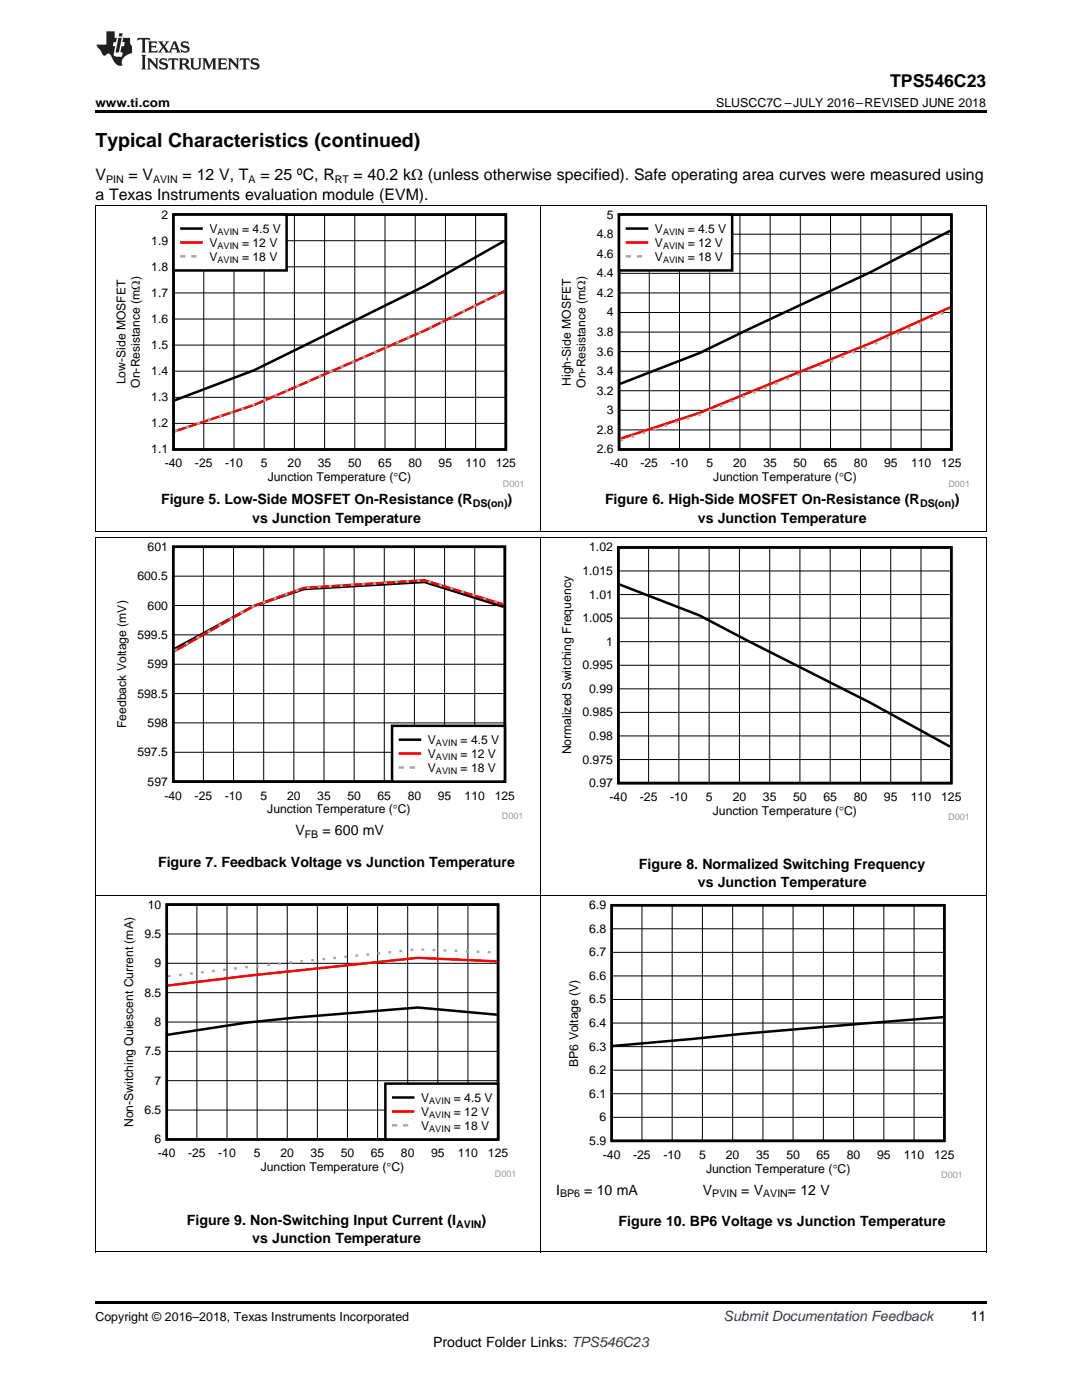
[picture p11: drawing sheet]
<svg xmlns="http://www.w3.org/2000/svg" width="216mm" height="279mm" viewBox="0 0 216 279" stroke-linecap="round" stroke-linejoin="round" font-family="sans-serif">
<path d="M19 259.7h177.8v.5h-177.8z" fill="#000"/>
<path d="M19.1 178.8v71.1M107.9 178.8v71.1M196.8 178.8v71.1M19 249.9h177.8" fill="none" stroke="#000" stroke-width=".2"/>
<path d="M113 179.7h78.9v55.5h-78.9z" fill-rule="evenodd" fill="#fff"/>
<path d="M122.1 180.7h66.3v47h-66.3zM188.2 203l-40 3.3-25.9 2.4" fill="none" stroke="#000" stroke-width=".5"/>
<g fill="none" stroke="#000" stroke-width=".2">
<path d="M122.1 199.5h66.3M122.1 194.8h66.3M122.1 190.1h66.3M122.1 185.4h66.3M128.1 180.7v47M134.1 180.7v47M140.2 180.7v47M146.2 180.7v47M152.2 180.7v47M158.3 180.7v47M164.3 180.7v47M170.3 180.7v47"/>
<path d="M176.4 180.7v47M182.4 180.7v47M122.1 218.3h66.3M122.1 213.6h66.3M122.1 208.9h66.3M122.1 204.2h66.3M122.1 223h66.3"/>
</g>
<path d="M24.3 179.6h78.5v55.2h-78.5z" fill-rule="evenodd" fill="#fff"/>
<path d="M33.3 180.5h66.1v46.9h-66.1zM99.1 202.5l-15.7-1.4-24.1 1.9-10 1.1-15.8 2.4" fill="none" stroke="#000" stroke-width=".5"/>
<g fill="none" stroke="#000" stroke-width=".2">
<path d="M33.3 198.1h66.1M33.3 192.2h66.1M33.3 186.4h66.1M39.3 180.5v46.9M45.3 180.5v46.9M51.3 180.5v46.9M57.3 180.5v46.9M63.3 180.5v46.9M69.3 180.5v46.9M75.3 180.5v46.9M81.4 180.5v46.9M87.4 180.5v46.9"/>
<path d="M93.4 180.5v46.9M33.3 215.7h66.1M33.3 209.8h66.1M33.3 204h66.1M33.3 221.5h66.1"/>
</g>
<path d="M99.1 191.9l-15.7-.7-34.1 3.6-15.8 1.9" fill="none" stroke="#f00" stroke-width=".5"/>
<g fill="none" stroke="#aaa" stroke-width=".5">
<path d="M34.1 194.8h-.6M36.3 194.5l-.6 .1M38.5 194.3h-.6M40.7 194l-.6 .1M42.9 193.7l-.6 .1M45.1 193.5l-.6 .1M47.3 193.2l-.6 .1M49.5 193l-.6 .1M51.7 192.8h-.6M53.9 192.5l-.6 .1M56.1 192.3h-.6M58.3 192.1h-.6"/>
<path d="M60.5 191.8l-.6 .1M62.7 191.6l-.6 .1M64.9 191.4h-.6M67.1 191.2h-.6M69.3 190.9l-.6 .1M71.5 190.7h-.6M73.7 190.5h-.6M75.9 190.2l-.6 .1M78.1 190l-.6 .1M80.3 189.8h-.6M82.5 189.5l-.6 .1M84.1 189.5h.6"/>
<path d="M86.3 189.6h.6M88.5 189.7h.6M90.7 189.8h.6M92.9 189.8l.6 .1M95.1 189.9l.6 .1M97.3 190h.6"/>
</g>
<path d="M76.9 216.3h22.5v11.1h-22.5z" fill-rule="evenodd" fill="#fff"/>
<path d="M76.9 216.3h22.5v11.1h-22.5zM78.5 219h4" fill="none" stroke="#000" stroke-width=".5"/>
<path d="M78.5 221.8h4" fill="none" stroke="#f00" stroke-width=".5"/>
<path d="M78.5 224.6h.5M80.7 224.6h.5" fill="none" stroke="#aaa" stroke-width=".5"/>
<path d="M19.1 107.4v71.4M107.9 107.4v71.4M196.8 107.4v71.4M19 178.8h177.8" fill="none" stroke="#000" stroke-width=".2"/>
<path d="M111.6 108.3h81.6v55.5h-81.6z" fill-rule="evenodd" fill="#fff"/>
<path d="M123.4 109.3h66.4v47h-66.4zM123.6 116.6l15.9 6.2 10.1 5.3 24.1 12.2 15.9 8.7" fill="none" stroke="#000" stroke-width=".51"/>
<g fill="none" stroke="#000" stroke-width=".2">
<path d="M123.4 118.7h66.4M123.4 114h66.4M129.4 109.3v47M135.5 109.3v47M141.5 109.3v47M147.5 109.3v47M153.6 109.3v47M159.6 109.3v47M165.7 109.3v47M171.7 109.3v47M177.7 109.3v47M183.8 109.3v47"/>
<path d="M123.4 137.5h66.4M123.4 132.8h66.4M123.4 128.1h66.4M123.4 123.4h66.4M123.4 151.6h66.4M123.4 146.9h66.4M123.4 142.2h66.4"/>
</g>
<path d="M22.9 108.2h81.3v55.2h-81.3z" fill-rule="evenodd" fill="#fff"/>
<path d="M34.6 109.1h66.1v46.9h-66.1zM100.5 121.1l-15.8-4.9-24.1 1.4-10 3.4-15.8 8.5" fill="none" stroke="#000" stroke-width=".5"/>
<g fill="none" stroke="#000" stroke-width=".2">
<path d="M34.6 115h66.2M40.6 109.1v46.9M46.6 109.1v46.9M52.6 109.1v46.9M58.6 109.1v46.9M64.7 109.1v46.9M70.7 109.1v46.9M76.7 109.1v46.9M82.7 109.1v46.9M88.7 109.1v46.9M94.7 109.1v46.9M34.6 138.4h66.2"/>
<path d="M34.6 132.6h66.2M34.6 126.7h66.2M34.6 120.8h66.2M34.6 150.1h66.2M34.6 144.3h66.2"/>
</g>
<path d="M100.5 120.6l-15.8-4.8-24.1 1.5-10 3.7-15.8 9" fill="none" stroke="#f00" stroke-width=".5"/>
<g fill="none" stroke="#aaa" stroke-width=".5">
<path d="M55.2 119.3l-.6 .2M57.4 118.5l-.6 .2M59.6 117.7l-.6 .2M61.8 117.3h-.6M64 117.1l-.6 .1M66.2 117h-.6M68.4 116.8l-.6 .1M70.6 116.7h-.6M72.8 116.6h-.6M75 116.4l-.6 .1M77.2 116.3h-.5M79.4 116.1l-.5 .1"/>
<path d="M81.6 116h-.5M83.8 115.9h-.5M85.5 116l.5 .2M87.7 116.7l.5 .2M89.9 117.4l.5 .1M92.1 118l.5 .2M94.3 118.7l.5 .1M96.5 119.3l.5 .2M98.7 120l.5 .1M35.4 129.5l-.6 .3M37.6 128.3l-.6 .3M39.8 127.1l-.6 .3"/>
<path d="M42 125.8l-.6 .3M44.2 124.6l-.6 .3M46.4 123.4l-.6 .3M48.6 122.1l-.6 .3M50.8 120.9l-.6 .3M53 120.1l-.6 .2"/>
</g>
<path d="M78.2 144.9h22.5v11.1h-22.5z" fill-rule="evenodd" fill="#fff"/>
<path d="M78.2 144.9h22.5v11.1h-22.5zM79.8 147.6h4" fill="none" stroke="#000" stroke-width=".5"/>
<path d="M79.8 150.4h4" fill="none" stroke="#f00" stroke-width=".5"/>
<path d="M79.8 153.2h.6M82 153.2h.6" fill="none" stroke="#aaa" stroke-width=".5"/>
<path d="M19.1 41.1v65.1M107.9 41.1v65.1M196.8 41.1v65.1M19 107.4h177.8M19 106.1h177.8" fill="none" stroke="#000" stroke-width=".2"/>
<path d="M19 106.1l.2 .1zM196.7 106.1l.1 .1z" fill="#000"/>
<path d="M22.7 41.9h81.6v55.3h-81.6z" fill-rule="evenodd" fill="#fff"/>
<path d="M34.6 42.8h66.3v46.9h-66.3zM100.7 48l-15.8 9-34.2 16.9-15.8 6" fill="none" stroke="#000" stroke-width=".5"/>
<g fill="none" stroke="#000" stroke-width=".2">
<path d="M34.6 58.5h66.4M34.6 53.2h66.4M34.6 48h66.4M40.7 42.8v46.9M46.7 42.8v46.9M52.7 42.8v46.9M58.7 42.8v46.9M64.8 42.8v46.9M70.8 42.8v46.9M76.8 42.8v46.9M82.9 42.8v46.9M88.9 42.8v46.9"/>
<path d="M94.9 42.8v46.9M34.6 79.3h66.4M34.6 74.1h66.4M34.6 68.9h66.4M34.6 63.7h66.4M34.6 84.5h66.4"/>
</g>
<path d="M100.7 58.1l-15.8 7.8-34.2 14.9-15.8 5.3" fill="none" stroke="#f00" stroke-width=".5"/>
<g fill="none" stroke="#aaa" stroke-width=".5">
<path d="M97.2 59.8l-.5 .3M99.4 58.8l-.5 .2M53.1 79.7l-.6 .3M55.3 78.8l-.6 .2M57.5 77.8l-.6 .3M59.7 76.9l-.6 .2M61.9 75.9l-.6 .2M64.1 74.9l-.5 .3M66.3 74l-.5 .2M68.5 73l-.5 .2M70.7 72l-.5 .3M72.9 71.1l-.5 .2"/>
<path d="M75.1 70.1l-.5 .2M77.3 69.1l-.5 .3M79.6 68.2l-.6 .2M81.8 67.2l-.6 .2M84 66.2l-.6 .3M86.2 65.2l-.6 .3M88.4 64.1l-.6 .3M90.6 63.1l-.6 .2M92.8 62l-.6 .2M95 60.9l-.5 .3M35.4 85.8l-.5 .2M37.6 85.1l-.5 .2"/>
<path d="M39.8 84.4l-.5 .1M42 83.6l-.5 .2M44.2 82.9l-.5 .2M46.5 82.2l-.6 .1M48.7 81.4l-.6 .2M50.9 80.7l-.6 .2"/>
</g>
<path d="M34.6 42.8h22.6v11.2h-22.6z" fill-rule="evenodd" fill="#fff"/>
<path d="M34.6 42.8h22.6v11.2h-22.6zM36.2 45.6h4" fill="none" stroke="#000" stroke-width=".5"/>
<path d="M36.2 48.4h4" fill="none" stroke="#f00" stroke-width=".5"/>
<path d="M36.2 51.2h.6M38.4 51.2h.6" fill="none" stroke="#aaa" stroke-width=".5"/>
<path d="M111.6 41.9h81.6v55.3h-81.6z" fill-rule="evenodd" fill="#fff"/>
<path d="M123.5 42.8h66.3v46.9h-66.3zM189.6 46.1l-15.8 8.2-24.1 11.3-10.1 4.8-15.8 6.2" fill="none" stroke="#000" stroke-width=".5"/>
<g fill="none" stroke="#000" stroke-width=".2">
<path d="M123.5 58.5h66.4M123.5 54.6h66.4M123.5 50.6h66.4M123.5 46.7h66.4M129.6 42.8v46.9M135.6 42.8v46.9M141.6 42.8v46.9M147.6 42.8v46.9M153.7 42.8v46.9M159.7 42.8v46.9M165.7 42.8v46.9M171.8 42.8v46.9"/>
<path d="M177.8 42.8v46.9M183.8 42.8v46.9M123.5 78h66.4M123.5 74.1h66.4M123.5 70.2h66.4M123.5 66.3h66.4M123.5 62.4h66.4M123.5 85.8h66.4M123.5 81.9h66.4"/>
</g>
<path d="M189.6 61.3l-15.8 7.2-34.2 13.9-15.8 5.2" fill="none" stroke="#f00" stroke-width=".5"/>
<g fill="none" stroke="#aaa" stroke-width=".5">
<path d="M146.4 80l-.6 .2M148.6 79.1l-.6 .2M150.8 78.2l-.6 .2M153 77.3l-.5 .2M155.2 76.4l-.5 .2M157.4 75.5l-.5 .2M159.6 74.6l-.5 .3M161.8 73.8l-.5 .2M164 72.9l-.5 .2M166.2 72l-.5 .2M168.5 71.1l-.6 .2M170.7 70.2l-.6 .2"/>
<path d="M172.9 69.3l-.6 .2M175.1 68.4l-.6 .2M177.3 67.4l-.6 .2M179.5 66.4l-.6 .2M181.7 65.4l-.6 .2M183.9 64.4l-.5 .3M186.1 63.4l-.5 .3M188.3 62.4l-.5 .3M124.3 87.7l-.5 .2M126.5 87l-.5 .2M128.7 86.3l-.5 .2M130.9 85.6l-.5 .1"/>
<path d="M133.1 84.9l-.5 .1M135.4 84.1l-.6 .2M137.6 83.4l-.6 .2M139.8 82.7l-.6 .2M142 81.8l-.6 .2M144.2 80.9l-.6 .2"/>
</g>
<path d="M123.5 42.8h22.6v11.2h-22.6z" fill-rule="evenodd" fill="#fff"/>
<path d="M123.5 42.8h22.6v11.2h-22.6zM125.1 45.6h4" fill="none" stroke="#000" stroke-width=".5"/>
<path d="M125.1 48.4h4" fill="none" stroke="#f00" stroke-width=".5"/>
<path d="M125.1 51.2h.6M127.3 51.2h.6" fill="none" stroke="#aaa" stroke-width=".5"/>
<path d="M19 41.1h177.8" fill="none" stroke="#000" stroke-width=".2"/>
<path d="M19 22h177.8v.5h-177.8z" fill="#000"/>
<g fill="#231f20">
<path d="M27.5 7.6l-.1 .5 .4-.2h.6v.1v2.1l-.2 .4h1l-.3-.4v-2.1l.1-.1h.5l.5 .2-.2-.5zM29.5 8.3l.2 .3v1.5l-.2 .4h1.8l.2-.6a1.04 1.04 0 0 1-1.3 .2v-.7h.6l.3 .2v-.6l-.3 .2h-.6v-.6l.8-.1 .4 .3-.2-.5zM31.5 8.3l.9 1.1-.9 1.1h.8l-.2-.2 .5-.7 .4 .7-.2 .2h1.5l-.1-.2 .1-.4h.9l.1 .4-.2 .2h1l-.3-.3-.7-1.9h-.5l-.9 2-.8-1 .9-1h-.8l.1 .3-.3 .5-.4-.6 .2-.2zM34.7 8.6l.4 1h-.7zM36.3 8.4a.63 .63 0 0 0-.2 .7 .63 .63 0 0 0 .6 .4l.6 .2 .1 .2a.75 .75 0 0 1-.7 .4 .75 .75 0 0 1-.6-.5l.1 .7 .1-.1a1.11 1.11 0 0 0 1.5-.6 1.13 1.13 0 0 0-1.2-.8l-.1-.4a1.04 1.04 0 0 1 1.2 .2l-.2-.5-.1 .1-.5-.2zM28.2 10.9l.2 .4v2.2l-.2 .4h1l-.3-.4v-2.2l.3-.4zM29.3 11.6l.3 .4v1.5l-.3 .4h.8l-.2-.4v-1.3l1.5 1.7v-1.9l.2-.4h-.7l.2 .4v.9l-1.1-1.3zM32 11.8a.62 .62 0 0 0-.2 .7 .62 .62 0 0 0 .6 .4l.6 .1 .1 .3a.76 .76 0 0 1-.7 .3 .76 .76 0 0 1-.6-.4l.1 .7 .1-.1a1.11 1.11 0 0 0 1.5-.6 1.13 1.13 0 0 0-1.2-.8l-.1-.4a1.04 1.04 0 0 1 1.2 .2l-.2-.6-.1 .1-.5-.1zM33.7 11.6l-.2 .6a.61 .61 0 0 1 .8-.3v1.6l-.2 .4h.9l-.2-.4v-1.6a.63 .63 0 0 1 .8 .3l-.2-.6zM35.6 11.6l.3 .4v1.5l-.3 .4h1l-.2-.2v-.8l.5 .2a.76 .76 0 0 0 1.2 .7l-1-1a.58 .58 0 0 0 .6-.5 .58 .58 0 0 0-.5-.6zM36.4 11.9h.1a.45 .45 0 0 1 .5 .1 .45 .45 0 0 1 .1 .5l-.7 .2zM37.9 11.6l.2 .2a2.17 2.17 0 0 0 .3 1.9 .99 .99 0 0 0 1.6-.6v-1.1l.2-.4h-.7l.2 .2a1.92 1.92 0 0 1-.2 1.8 .6 .6 0 0 1-.9-.5v-1.1l.2-.4zM40.4 11.6l.2 .4v1.5l-.2 .4h.7l-.2-.4v-1.4l.8 1.8 .8-1.8v1.4l-.2 .4h.9l-.2-.4v-1.5l.2-.4h-.8l-.6 1.5-.6-1.5zM43.4 11.6l.2 .4v1.5l-.2 .4h1.8l.2-.6a1.04 1.04 0 0 1-1.3 .1v-.6h.5l.4 .2v-.6l-.4 .2h-.5v-.7h.8l.3 .3-.1-.6zM45.5 11.6l.2 .4v1.5l-.2 .4h.7l-.2-.4v-1.3l1.5 1.7v-1.9l.2-.4h-.7l.2 .4v.9l-1.1-1.3zM47.9 11.6l-.1 .6a.61 .61 0 0 1 .8-.3v1.6l-.3 .4h1l-.3-.4 .1-1.6a.63 .63 0 0 1 .7 .3l-.1-.6zM50.2 11.8a.62 .62 0 0 0-.2 .7 .62 .62 0 0 0 .6 .4l.6 .1 .2 .3a.76 .76 0 0 1-.8 .3 .76 .76 0 0 1-.6-.4l.1 .7 .2-.1a1.11 1.11 0 0 0 1.5-.6 1.13 1.13 0 0 0-1.3-.8l-.1-.4a1.04 1.04 0 0 1 1.2 .2l-.1-.6-.2 .1-.5-.1z"/>
<path d="M21.2 6.3v2.6h-1.9l.1 .4 .7 .9a.91 .91 0 0 0 1 .8 .56 .56 0 0 1 .5-.3 .56 .56 0 0 1 .5 .3l.4 .8a1.53 1.53 0 0 0 1.9 1.2 1.54 1.54 0 0 1 1-2.1l.9-.3v-1.4a1.52 1.52 0 0 1-.3-1.6h-1.4l-.2 .8h.5l-.2 .8h-.4l-.2 1v.2l.4 .1-.2 .8a1.93 1.93 0 0 1-1.6-.3l.3-1.8h-.5l.2-.8h.4l.2-.8h-.4v-1.3zM23.6 7.6l-.6 2.9h.7l.6-2.9zM23.8 6.6l-.1 .7h.6l.2-.7z"/>
</g>
<text font-size="3.9" x="19" y="29.3">Typical Characteristics (continued)</text>
<text font-size="3.5" x="177.6" y="17.3">TPS546C23</text>
<g font-size="3.2">
<text x="19" y="36">V</text>
<text x="25.6" y="36">= V</text>
<text x="36.4" y="36">= 12 V, T</text>
<text x="52" y="36">= 25 ºC, R</text>
<text x="70.5" y="36">= 40.2 kΩ (unless otherwise specified). Safe operating area curves were measured using</text>
<text x="19" y="39.9">a Texas Instruments evaluation module (EVM).</text>
</g>
<g font-size="2.8">
<text x="32.1" y="100.7">Figure 5. Low-Side MOSFET On-Resistance (R</text>
<text x="101.3" y="100.7">)</text>
<text x="120.7" y="100.7">Figure 6. High-Side MOSFET On-Resistance (R</text>
<text x="190.5" y="100.7">)</text>
<text x="50.3" y="104.4">vs Junction Temperature</text>
<text x="139.2" y="104.4">vs Junction Temperature</text>
<text x="58.9" y="166.7">V</text>
<text x="64.3" y="166.7">= 600 mV</text>
<text x="31.5" y="173">Figure 7. Feedback Voltage vs Junction Temperature</text>
<text x="127.5" y="173.4">Figure 8. Normalized Switching Frequency</text>
<text x="139.2" y="177.1">vs Junction Temperature</text>
<text x="111" y="238.4">I</text>
<text x="116.6" y="238.4">= 10 mA</text>
<text x="140.3" y="238.4">V</text>
<text x="147.9" y="238.4">= V</text>
<text x="157.2" y="238.4">= 12 V</text>
<text x="37.3" y="244.4">Figure 9. Non-Switching Input Current (I</text>
<text x="96.1" y="244.4">)</text>
<text x="123.4" y="244.8">Figure 10. BP6 Voltage vs Junction Temperature</text>
<text x="50.3" y="248.1">vs Junction Temperature</text>
<text x="193.7" y="263.6">11</text>
<text x="86.4" y="268.9">Product Folder Links: TPS546C23</text>
</g>
<text font-size="2.8" fill="#0000c8" x="144.4" y="263.6">Submit Documentation Feedback</text>
<g font-size="2.5">
<text x="19" y="21.4">www.ti.com</text>
<text x="142.9" y="21.4">SLUSCC7C –JULY 2016–REVISED JUNE 2018</text>
<text x="19" y="263.6">Copyright © 2016–2018, Texas Instruments Incorporated</text>
</g>
<g font-size="2.4">
<text x="32.2" y="43.6">2</text>
<text x="41.8" y="46.5">V</text>
<text x="48.3" y="46.5">= 4.5 V</text>
<text x="119.1" y="47.5">4.8</text>
<text x="121.1" y="43.6">5</text>
<text x="130.7" y="46.5">V</text>
<text x="137.2" y="46.5">= 4.5 V</text>
<text x="30.2" y="48.8">1.9</text>
<text x="41.8" y="49.3">V</text>
<text x="41.8" y="52">V</text>
<text x="48.3" y="49.3">= 12 V</text>
<text x="48.3" y="52">= 18 V</text>
<text x="119.1" y="51.4">4.6</text>
<text x="130.7" y="49.3">V</text>
<text x="130.7" y="52">V</text>
<text x="137.2" y="49.3">= 12 V</text>
<text x="137.2" y="52">= 18 V</text>
<text x="30.2" y="59.3">1.7</text>
<text x="30.2" y="54">1.8</text>
<text x="119.1" y="59.3">4.2</text>
<text x="119.1" y="55.4">4.4</text>
<text x="30.2" y="64.5">1.6</text>
<text x="121.1" y="63.2">4</text>
<text x="30.2" y="69.7">1.5</text>
<text x="119.1" y="71">3.6</text>
<text x="119.1" y="67.1">3.8</text>
<text x="25" y="76.7" transform="rotate(-90 25 76.7)">Low-Side MOSFET</text>
<text x="27.9" y="77.4" transform="rotate(-90 27.9 77.4)">On-Resistance (m:)</text>
<text x="30.2" y="74.9">1.4</text>
<text x="113.9" y="77" transform="rotate(-90 113.9 77)">High-Side MOSFET</text>
<text x="116.8" y="77.4" transform="rotate(-90 116.8 77.4)">On-Resistance (m:)</text>
<text x="119.1" y="74.9">3.4</text>
<text x="30.2" y="80.1">1.3</text>
<text x="119.1" y="78.8">3.2</text>
<text x="121.1" y="82.7">3</text>
<text x="30.2" y="85.3">1.2</text>
<text x="119.1" y="86.6">2.8</text>
<text x="30.2" y="90.5">1.1</text>
<text x="32.9" y="93.3">-40</text>
<text x="38.9" y="93.3">-25</text>
<text x="44.9" y="93.3">-10</text>
<text x="52" y="93.3">5</text>
<text x="57.4" y="93.3">20</text>
<text x="63.4" y="93.3">35</text>
<text x="69.4" y="93.3">50</text>
<text x="75.5" y="93.3">65</text>
<text x="81.5" y="93.3">80</text>
<text x="87.5" y="93.3">95</text>
<text x="92.9" y="93.3">110</text>
<text x="98.9" y="93.3">125</text>
<text x="119.1" y="90.5">2.6</text>
<text x="121.8" y="93.3">-40</text>
<text x="127.8" y="93.3">-25</text>
<text x="133.8" y="93.3">-10</text>
<text x="140.9" y="93.3">5</text>
<text x="146.3" y="93.3">20</text>
<text x="152.3" y="93.3">35</text>
<text x="158.3" y="93.3">50</text>
<text x="164.4" y="93.3">65</text>
<text x="170.4" y="93.3">80</text>
<text x="176.4" y="93.3">95</text>
<text x="181.8" y="93.3">110</text>
<text x="187.8" y="93.3">125</text>
<text x="53.4" y="96.1">Junction Temperature (qC)</text>
<text x="142.3" y="96.1">Junction Temperature (qC)</text>
<text x="29.4" y="109.9">601</text>
<text x="117.6" y="110.1">1.02</text>
<text x="27.4" y="115.8">600.5</text>
<text x="116.2" y="114.7">1.015</text>
<text x="117.6" y="119.5">1.01</text>
<text x="29.4" y="121.6">600</text>
<text x="116.2" y="124.2">1.005</text>
<text x="27.4" y="127.5">599.5</text>
<text x="121" y="128.9">1</text>
<text x="29.4" y="133.4">599</text>
<text x="116.2" y="133.6">0.995</text>
<text x="27.4" y="139.2">598.5</text>
<text x="116.2" y="143">0.985</text>
<text x="117.6" y="138.3">0.99</text>
<text x="25.2" y="145.3" transform="rotate(-90 25.2 145.3)">Feedback Voltage (mV)</text>
<text x="29.4" y="145.1">598</text>
<text x="85.4" y="148.5">V</text>
<text x="91.9" y="148.5">= 4.5 V</text>
<text x="117.6" y="147.7">0.98</text>
<text x="27.4" y="150.9">597.5</text>
<text x="85.4" y="151.3">V</text>
<text x="85.4" y="154">V</text>
<text x="91.9" y="151.3">= 12 V</text>
<text x="91.9" y="154">= 18 V</text>
<text x="114" y="150.6" transform="rotate(-90 114 150.6)">Normalized Switching Frequency</text>
<text x="116.2" y="152.4">0.975</text>
<text x="29.4" y="156.8">597</text>
<text x="32.8" y="159.6">-40</text>
<text x="38.8" y="159.6">-25</text>
<text x="44.9" y="159.6">-10</text>
<text x="52" y="159.6">5</text>
<text x="57.3" y="159.6">20</text>
<text x="63.3" y="159.6">35</text>
<text x="69.3" y="159.6">50</text>
<text x="75.3" y="159.6">65</text>
<text x="81.3" y="159.6">80</text>
<text x="87.4" y="159.6">95</text>
<text x="92.7" y="159.6">110</text>
<text x="98.7" y="159.6">125</text>
<text x="117.6" y="157.1">0.97</text>
<text x="121.6" y="159.9">-40</text>
<text x="127.7" y="159.9">-25</text>
<text x="133.7" y="159.9">-10</text>
<text x="140.8" y="159.9">5</text>
<text x="146.2" y="159.9">20</text>
<text x="152.2" y="159.9">35</text>
<text x="158.3" y="159.9">50</text>
<text x="164.3" y="159.9">65</text>
<text x="170.3" y="159.9">80</text>
<text x="176.4" y="159.9">95</text>
<text x="181.7" y="159.9">110</text>
<text x="187.8" y="159.9">125</text>
<text x="53.3" y="162.3">Junction Temperature (qC)</text>
<text x="142.2" y="162.7">Junction Temperature (qC)</text>
<text x="29.5" y="181.3">10</text>
<text x="117.6" y="181.5">6.9</text>
<text x="28.8" y="187.2">9.5</text>
<text x="117.6" y="190.9">6.7</text>
<text x="117.6" y="186.2">6.8</text>
<text x="30.9" y="193.1">9</text>
<text x="117.6" y="195.6">6.6</text>
<text x="28.8" y="198.9">8.5</text>
<text x="117.6" y="200.3">6.5</text>
<text x="30.9" y="204.8">8</text>
<text x="117.6" y="209.7">6.3</text>
<text x="117.6" y="205">6.4</text>
<text x="28.8" y="210.6">7.5</text>
<text x="115.3" y="212.9" transform="rotate(-90 115.3 212.9)">BP6 Voltage (V)</text>
<text x="117.6" y="214.4">6.2</text>
<text x="30.9" y="216.5">7</text>
<text x="84" y="219.9">V</text>
<text x="90.6" y="219.9">= 4.5 V</text>
<text x="117.6" y="219.1">6.1</text>
<text x="26.6" y="224.9" transform="rotate(-90 26.6 224.9)">Non-Switching Quiescent Current (mA)</text>
<text x="28.8" y="222.3">6.5</text>
<text x="84" y="222.7">V</text>
<text x="84" y="225.4">V</text>
<text x="90.6" y="222.7">= 12 V</text>
<text x="90.6" y="225.4">= 18 V</text>
<text x="119.6" y="223.8">6</text>
<text x="30.9" y="228.2">6</text>
<text x="31.5" y="231">-40</text>
<text x="37.5" y="231">-25</text>
<text x="43.5" y="231">-10</text>
<text x="50.6" y="231">5</text>
<text x="52" y="233.7">Junction Temperature (qC)</text>
<text x="56" y="231">20</text>
<text x="62" y="231">35</text>
<text x="68" y="231">50</text>
<text x="74" y="231">65</text>
<text x="80" y="231">80</text>
<text x="86" y="231">95</text>
<text x="91.4" y="231">110</text>
<text x="97.4" y="231">125</text>
<text x="117.6" y="228.5">5.9</text>
<text x="120.3" y="231.3">-40</text>
<text x="126.3" y="231.3">-25</text>
<text x="132.4" y="231.3">-10</text>
<text x="139.5" y="231.3">5</text>
<text x="144.8" y="231.3">20</text>
<text x="150.9" y="231.3">35</text>
<text x="156.9" y="231.3">50</text>
<text x="162.9" y="231.3">65</text>
<text x="169" y="231.3">80</text>
<text x="175" y="231.3">95</text>
<text x="180.4" y="231.3">110</text>
<text x="186.4" y="231.3">125</text>
<text x="140.9" y="234.1">Junction Temperature (qC)</text>
</g>
<g font-size="2.1">
<text x="21.2" y="36.6">PIN</text>
<text x="30.6" y="36.6">AVIN</text>
<text x="49.6" y="36.6">A</text>
<text x="66.8" y="36.6">RT</text>
<text x="94.4" y="101.2">DS(on)</text>
<text x="183.6" y="101.2">DS(on)</text>
<text x="60.8" y="167.3">FB</text>
<text x="111.8" y="239">BP6</text>
<text x="142.1" y="239">PVIN</text>
<text x="152.3" y="239">AVIN</text>
<text x="91.1" y="245">AVIN</text>
</g>
<g font-size="1.8">
<text x="43.4" y="46.9">AVIN</text>
<text x="132.3" y="46.9">AVIN</text>
<text x="43.4" y="49.7">AVIN</text>
<text x="43.4" y="52.4">AVIN</text>
<text x="132.3" y="49.7">AVIN</text>
<text x="132.3" y="52.4">AVIN</text>
<text x="87" y="148.9">AVIN</text>
<text x="87" y="151.7">AVIN</text>
<text x="87" y="154.5">AVIN</text>
<text x="85.6" y="220.3">AVIN</text>
<text x="85.6" y="223.1">AVIN</text>
<text x="85.6" y="225.9">AVIN</text>
</g>
<g font-size="1.8" fill="#999">
<text x="100.3" y="97.1">D001</text>
<text x="189.2" y="97.1">D001</text>
<text x="100.1" y="163.4">D001</text>
<text x="189.2" y="163.7">D001</text>
<text x="98.8" y="234.8">D001</text>
<text x="187.8" y="235.1">D001</text>
</g>
</svg>
